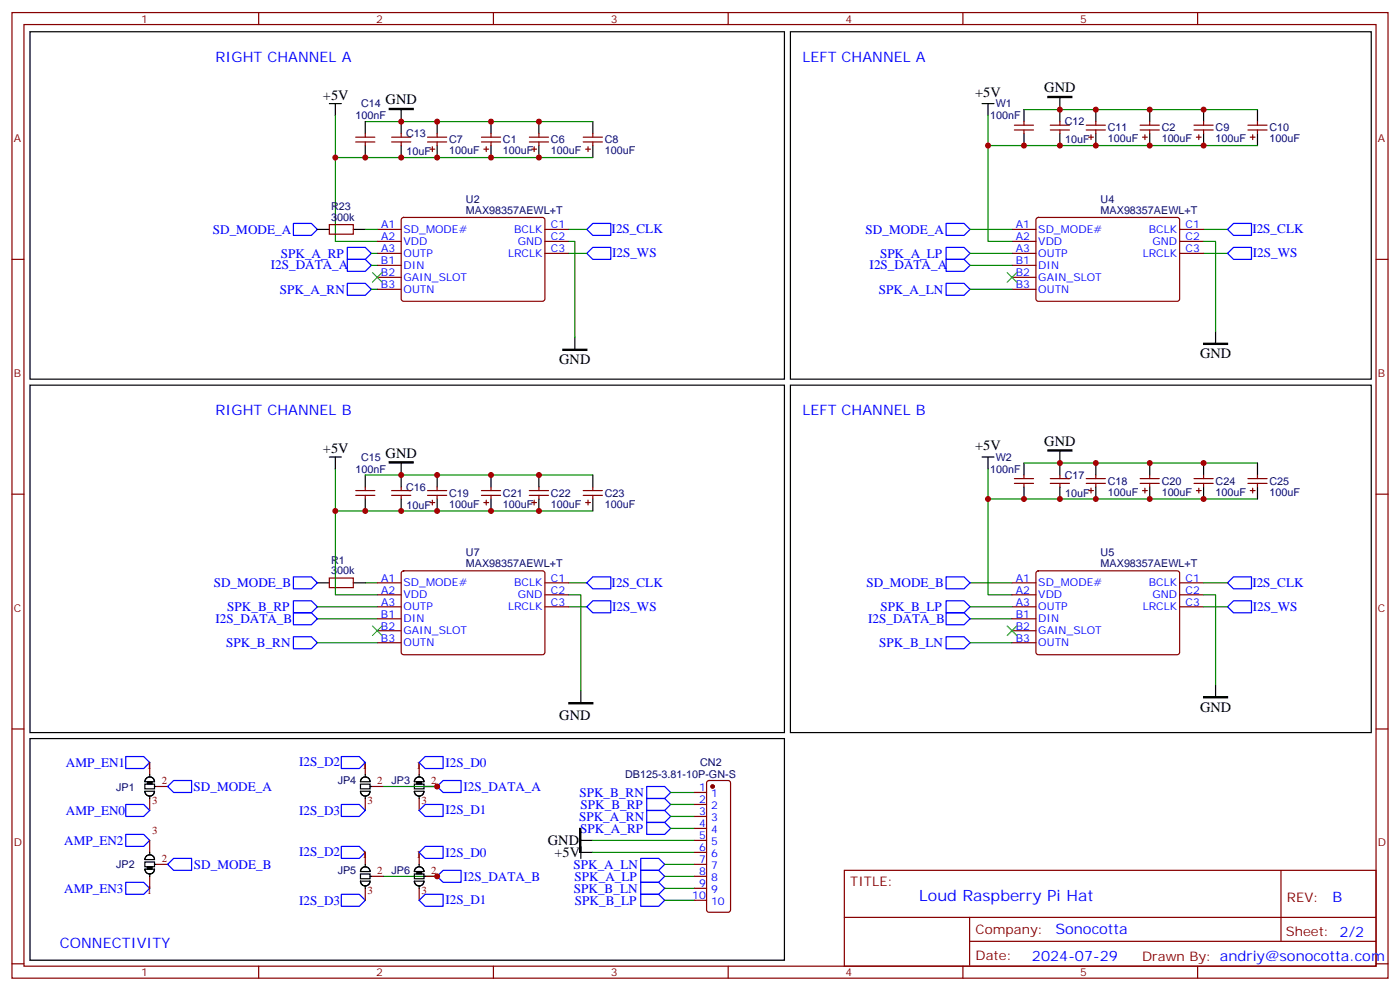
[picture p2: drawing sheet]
<svg xmlns="http://www.w3.org/2000/svg" width="412mm" height="292mm" viewBox="0 0 412 292" stroke-linecap="round" stroke-linejoin="round" font-family="sans-serif">
<g fill="none" stroke="#870000" stroke-width=".35">
<path d="M3.5 3.7h405.4v284.3h-405.4zM7.1 7.2h398.2v277.3h-398.2zM76.2 3.7v3.5M145.3 3.7v3.5M214.5 3.7v3.5M283.6 3.7v3.5M352.8 3.7v3.5M107.6 39.3v1.1M118.2 39.3v1.1M128.8 39.3v1.1M144.6 39.3v1.1M158.7 39.3v1.1"/>
<path d="M174.6 39.3v1.1M298.8 38.3h5.6M298.8 36.9h5.6M301.6 35.8v1.1M301.6 38.3v1M309.4 38.3h5.6M309.4 36.9h5.6M312.2 35.8v1.1M312.2 38.3v1M320 38.3h5.6M320 36.9h5.6M321.4 39.7v1.4"/>
<path d="M322.8 35.8v1.1M322.8 38.3v1M335.8 38.3h5.7M335.8 36.9h5.7M337.3 39.7v1.4M338.7 35.8v1.1M338.7 38.3v1M351.7 38.3h5.7M351.7 36.9h5.7M353.1 39.7v1.4M354.5 35.8v1.1M354.5 38.3v1"/>
<path d="M367.6 38.3h5.6M367.6 36.9h5.6M369 39.7v1.4M370.4 35.8v1.1M370.4 38.3v1M104.8 40.4h5.6M104.8 41.8h5.6M107.6 41.8v1.1M115.4 40.4h5.6M115.4 41.8h5.6M118.2 41.8v1.1M125.9 40.4h5.7"/>
<path d="M125.9 41.8h5.7M126.6 43.9h1.5M127.4 43.2v1.4M128.8 41.8v1.1M141.8 40.4h5.7M141.8 41.8h5.7M142.5 43.9h1.4M143.2 43.2v1.4M144.6 41.8v1.1M155.9 40.4h5.7M155.9 41.8h5.7M156.6 43.9h1.4"/>
<path d="M157.3 43.2v1.4M158.7 41.8v1.1M171.8 40.4h5.6M171.8 41.8h5.6M172.5 43.9h1.4M173.2 43.2v1.4M174.6 41.8v1.1M320.7 40.4h1.4M336.5 40.4h1.5M352.4 40.4h1.4M368.3 40.4h1.4M3.5 76.4h3.6"/>
<path d="M97 66.1h7.1v2.9h-7.1zM111.1 67.6h7.1M111.1 71.1h7.1M111.1 74.6h7.1M111.1 78.1h7.1M118.4 64.2l.5-.2 41.2 .1 .4 .6-.1 23.6-.6 .4h-41.2l-.4-.7v-23.3zM160.5 67.6h7.1M160.5 71.1h7.1M160.5 74.6h7.1M298.1 67.6h7.1M298.1 71.1h7.1M298.1 74.6h7.1"/>
<path d="M298.1 78.1h7.1M305.4 64.2l.5-.2 41.2 .1 .4 .6-.1 23.6-.6 .4h-41.2l-.4-.7v-23.3zM347.5 67.6h7M347.5 71.1h7M347.5 74.6h7M405.3 76.4h3.6M111.1 81.7h7.1M111.1 85.2h7.1M298.1 81.7h7.1M298.1 85.2h7.1M301.6 139.9v1M312.2 139.9v1"/>
<path d="M322.8 139.9v1M338.7 139.9v1M354.5 139.9v1M370.4 139.9v1M3.5 145.5h3.6M104.8 145.9h5.6M104.8 144.5h5.6M107.6 143.4v1.1M107.6 145.9v1M115.4 145.9h5.6M115.4 144.5h5.6M118.2 143.4v1.1"/>
<path d="M118.2 145.9v1M125.9 145.9h5.7M125.9 144.5h5.7M126.6 148h1.5M127.4 147.3v1.4M128.8 143.4v1.1M128.8 145.9v1M141.8 145.9h5.7M141.8 144.5h5.7M142.5 148h1.4M143.2 147.3v1.4M144.6 143.4v1.1"/>
<path d="M144.6 145.9v1M155.9 145.9h5.7M155.9 144.5h5.7M156.6 148h1.4M157.3 147.3v1.4M158.7 143.4v1.1M158.7 145.9v1M171.8 145.9h5.6M171.8 144.5h5.6M172.5 148h1.4M173.2 147.3v1.4M174.6 143.4v1.1"/>
<path d="M174.6 145.9v1M298.8 142.3h5.6M298.8 140.9h5.6M301.6 142.3v1.1M309.4 142.3h5.6M309.4 140.9h5.6M312.2 142.3v1.1M320 142.3h5.6M320 140.9h5.6M320.7 144.5h1.4M321.4 143.8v1.4M322.8 142.3v1.1"/>
<path d="M335.8 142.3h5.7M335.8 140.9h5.7M336.5 144.5h1.5M337.3 143.8v1.4M338.7 142.3v1.1M351.7 142.3h5.7M351.7 140.9h5.7M352.4 144.5h1.4M353.1 143.8v1.4M354.5 142.3v1.1M367.6 142.3h5.6M367.6 140.9h5.6"/>
<path d="M368.3 144.5h1.4M369 143.8v1.4M370.4 142.3v1.1M405.3 145.5h3.6M97 170.2h7.1v2.8h-7.1zM111.1 171.6h7.1M111.1 175.2h7.1M111.1 178.7h7.1M118.4 168.3l.5-.2 41.2 .1 .4 .6-.1 23.6-.6 .4-41.2-.1-.4-.6v-23.3zM160.5 171.6h7.1M160.5 175.2h7.1M160.5 178.7h7.1"/>
<path d="M298.1 171.6h7.1M298.1 175.2h7.1M298.1 178.7h7.1M305.4 168.3l.5-.2 41.2 .1 .4 .6-.1 23.6-.6 .4-41.2-.1-.4-.6v-23.3zM347.5 171.6h7M347.5 175.2h7M347.5 178.7h7M111.1 182.2h7.1M111.1 185.7h7.1M111.1 189.3h7.1M298.1 182.2h7.1M298.1 185.7h7.1"/>
<path d="M298.1 189.3h7.1M3.5 214.7h3.6M405.3 214.7h3.6M204.6 233.4h3.5M204.6 236.9h3.5M208.4 230l.4-.2h5.7l.5 .2 .2 .5v37.4l-.2 .5-.5 .2h-5.7l-.5-.2-.2-.5v-37.4zM204.6 240.4h3.5M204.6 243.9h3.5M204.6 247.5h3.5M204.6 251h3.5M204.6 254.5h3.5M204.6 258.1h3.5"/>
<path d="M248.7 256.3h156.6v28.2h-156.6zM377.3 256.3v20.9M204.6 261.6h3.5M204.6 265.1h3.5M248.7 270.1h156.5M285.6 277.2h119.6M285.6 270.1v14.2M3.5 283.8h3.6M76.2 284.5v3.5M145.3 284.5v3.5M214.5 284.5v3.5M283.6 284.5v3.5"/>
<path d="M352.8 284.5v3.5M405.3 283.8h3.6"/>
</g>
<g fill="none" stroke="#850000" stroke-width=".35">
<path d="M44.1 224.5v3.6M44.1 235.1v3.6M45.9 231.6h3.5M107.6 224.5v3.6M107.6 235.1v3.6M109.4 231.6h3.5M123.5 224.5v3.6M123.5 235.1v3.6M125.2 231.6h3.6M44.1 247.5v3.5M44.1 258.1v3.5M45.9 254.5h3.5"/>
<path d="M107.6 251v3.5M109.4 258.1h3.5M123.5 251v3.5M125.2 258.1h3.6M107.6 261.6v3.5M123.5 261.6v3.5"/>
</g>
<g fill="none" stroke="#000" stroke-width=".35">
<path d="M8.8 9.3h222.3v102.4h-222.3zM232.8 9.3h171.1v102.4h-171.1zM97 30.5h3.5M98.8 30.5v3.5M107.6 35.8v3.5M118.2 32.3v7M128.8 35.8v3.5M144.6 35.8v3.5M158.7 35.8v3.5M174.6 35.8v3.5M289.3 30.5h3.5M291 30.5v3.5"/>
<path d="M301.6 32.3v3.5M301.6 39.3v3.6M312.2 28.8v7M312.2 39.3v3.6M322.8 32.3v3.5M322.8 39.3v3.6M338.7 32.3v3.5M338.7 39.3v3.6M354.5 32.3v3.5M354.5 39.3v3.6M370.4 32.3v3.5M370.4 39.3v3.6"/>
<path d="M107.6 42.9v3.5M118.2 42.9v3.5M128.8 42.9v3.5M144.6 42.9v3.5M158.7 42.9v3.5M174.6 42.9v3.5M93.5 67.6h3.5M104.1 67.6h3.5M169.3 99.3v3.5M358.1 97.5v3.6M8.8 113.4h222.3v102.3h-222.3zM232.8 113.4h171.1v102.3h-171.1z"/>
<path d="M97 134.6h3.5M98.8 134.6v3.5M107.6 139.9v3.5M118.2 136.3v7.1M128.8 139.9v3.5M144.6 139.9v3.5M158.7 139.9v3.5M174.6 139.9v3.5M289.3 134.6h3.5M291 134.6v3.5M301.6 136.3v3.6M312.2 132.8v7.1"/>
<path d="M322.8 136.3v3.6M338.7 136.3v3.6M354.5 136.3v3.6M370.4 136.3v3.6M107.6 146.9v3.6M118.2 146.9v3.6M128.8 146.9v3.6M144.6 146.9v3.6M158.7 146.9v3.6M174.6 146.9v3.6M301.6 143.4v3.5M312.2 143.4v3.5"/>
<path d="M322.8 143.4v3.5M338.7 143.4v3.5M354.5 143.4v3.5M370.4 143.4v3.5M93.5 171.6h3.5M104.1 171.6h3.5M8.8 217.5h222.3v65.3h-222.3zM171.1 203.4v3.5M358.1 201.6v3.5M42.7 230.9h2.8v1.4h-2.8zM42.7 233h2.8a1.41 1.41 0 0 1-1.4 1.4 1.41 1.41 0 0 1-1.4-1.4zM43.3 229a1.41 1.41 0 0 1 1.4-.1 1.41 1.41 0 0 1 .8 1.3h-2.8z"/>
<path d="M44.1 228.1v.7M44.1 234.4v.7M45.5 231.6h.4M106.2 230.9h2.8v1.4h-2.8zM106.2 233h2.8a1.41 1.41 0 0 1-1.4 1.4 1.41 1.41 0 0 1-1.4-1.4zM106.8 229a1.41 1.41 0 0 1 1.4-.1 1.41 1.41 0 0 1 .8 1.3h-2.8zM107.6 228.1v.7M107.6 234.4v.7M109 231.6h.4M122.1 230.9h2.8v1.4h-2.8zM122.1 233h2.8a1.41 1.41 0 0 1-1.4 1.4 1.41 1.41 0 0 1-1.4-1.4zM122.6 229a1.41 1.41 0 0 1 1.5-.1 1.41 1.41 0 0 1 .8 1.3h-2.8z"/>
<path d="M123.5 228.1v.7M123.5 234.4v.7M124.9 231.6h.3M42.7 253.8h2.8v1.4h-2.8zM42.7 255.9h2.8a1.41 1.41 0 0 1-1.4 1.5 1.41 1.41 0 0 1-1.4-1.5zM43 252.3a1.41 1.41 0 0 1 1.5-.5 1.41 1.41 0 0 1 1 1.3h-2.8zM44.1 251v.7M44.1 257.4v.7M45.5 254.5h.4M106.2 257.4h2.8v1.4h-2.8zM106.2 259.5h2.8a1.41 1.41 0 0 1-1.4 1.4 1.41 1.41 0 0 1-1.4-1.4zM106.8 255.5a1.41 1.41 0 0 1 1.4-.1 1.41 1.41 0 0 1 .8 1.2h-2.8z"/>
<path d="M107.6 254.5v.7M109 258.1h.4M122.1 257.4h2.8v1.4h-2.8zM122.1 259.5h2.8a1.41 1.41 0 0 1-1.4 1.4 1.41 1.41 0 0 1-1.4-1.4zM122.6 255.5a1.41 1.41 0 0 1 1.5-.1 1.41 1.41 0 0 1 .8 1.2h-2.8zM123.5 254.5v.7M124.9 258.1h.3M171.1 249.2v3.6M171.1 247.5h3.5M171.1 251h3.5M107.6 260.9v.7M123.5 260.9v.7"/>
</g>
<g fill="#000" stroke="#000" stroke-width=".35">
<path d="M114.7 31.9h7v.4h-7zM308.7 28.4h7v.4h-7zM165.8 102.8h7.1v.4h-7.1zM354.5 101.1h7.1v.3h-7.1zM114.7 136h7v.3h-7zM308.7 132.5h7v.3h-7zM167.6 206.9h7v.4h-7zM354.5 205.1h7.1v.4h-7.1zM43.4 230.2h1.4v.7h-1.4zM122.8 230.2h1.4v.7h-1.4zM43.4 255.2h1.4v.7h-1.4zM122.8 256.6h1.4v.8h-1.4z"/>
<path d="M170.7 243.9h.4v7.1h-.4z"/>
</g>
<g fill="none" stroke="#00f" stroke-width=".35">
<path d="M86.4 65.8h5.3l1.8 1.8-1.8 1.7h-5.3zM102.3 76.4h5.3l1.8 1.7-1.8 1.8h-5.3zM102.3 72.8h5.3l1.8 1.8-1.8 1.8h-5.3zM174.6 65.8h5.3v3.5h-5.3l-1.7-1.7zM174.6 72.8h5.3v3.6h-5.3l-1.7-1.8zM278.7 76.4h5.3l1.8 1.7-1.8 1.8h-5.3zM278.7 65.8h5.3l1.8 1.8-1.8 1.7h-5.3zM278.7 72.8h5.3l1.8 1.8-1.8 1.8h-5.3zM361.6 74.6l1.8-1.8h5.3v3.6h-5.3zM363.4 65.8h5.3v3.5h-5.3l-1.8-1.7zM102.3 83.4h5.3l1.8 1.8-1.8 1.8h-5.3zM278.7 83.4h5.3l1.8 1.8-1.8 1.8h-5.3z"/>
<path d="M86.4 169.9h5.3l1.8 1.7-1.8 1.8h-5.3zM86.4 176.9h5.3l1.8 1.8-1.8 1.7h-5.3zM174.6 176.9h5.3v3.5h-5.3l-1.7-1.7zM174.6 169.9h5.3v3.5h-5.3l-1.7-1.8zM278.7 169.9h5.3l1.8 1.7-1.8 1.8h-5.3zM278.7 176.9h5.3l1.8 1.8-1.8 1.7h-5.3zM363.4 169.9h5.3v3.5h-5.3l-1.8-1.8zM363.4 176.9h5.3v3.5h-5.3l-1.8-1.7zM86.4 180.4h5.3l1.8 1.8-1.8 1.8h-5.3zM86.4 187.5h5.3l1.8 1.8-1.8 1.7h-5.3zM278.7 180.4h5.3l1.8 1.8-1.8 1.8h-5.3zM278.7 187.5h5.3l1.8 1.8-1.8 1.7h-5.3z"/>
<path d="M37 222.8h5.3l1.8 1.7-1.8 1.8h-5.3zM37 236.9h5.3l1.8 1.8-1.8 1.7h-5.3zM49.4 231.6l1.8-1.8h5.2v3.6h-5.2zM100.5 222.8h5.3l1.8 1.7-1.8 1.8h-5.3zM100.5 236.9h5.3l1.8 1.8-1.8 1.7h-5.3zM123.5 224.5l1.7-1.7h5.3v3.5h-5.3zM123.5 238.7l1.7-1.8h5.3v3.5h-5.3zM128.8 231.6l1.7-1.8h5.3v3.6h-5.3zM190.5 238.7h5.3l1.8 1.7-1.8 1.8h-5.3zM190.5 231.6h5.3l1.8 1.8-1.8 1.7h-5.3zM190.5 235.1h5.3l1.8 1.8-1.8 1.8h-5.3zM37 245.7h5.3l1.8 1.8-1.8 1.7h-5.3z"/>
<path d="M37 259.8h5.3l1.8 1.8-1.8 1.7h-5.3zM49.4 254.5l1.8-1.7h5.2v3.5h-5.2zM100.5 249.2h5.3l1.8 1.8-1.8 1.8h-5.3zM123.5 251l1.7-1.8h5.3v3.6h-5.3zM130.5 256.3h5.3v3.5h-5.3l-1.7-1.7zM188.7 252.8h5.3l1.8 1.7-1.8 1.8h-5.3zM188.7 256.3h5.3l1.8 1.8-1.8 1.7h-5.3zM188.7 259.8h5.3l1.8 1.8-1.8 1.7h-5.3zM190.5 242.2h5.3l1.8 1.7-1.8 1.8h-5.3zM100.5 263.3h5.3l1.8 1.8-1.8 1.8h-5.3zM125.2 263.3h5.3v3.6h-5.3l-1.7-1.8zM188.7 263.3h5.3l1.8 1.8-1.8 1.8h-5.3z"/>
</g>
<g fill="none" stroke="#008700" stroke-width=".35">
<path d="M98.8 34v37.1h12.3M107.6 35.8h67M291 34v8.9h79.4M301.6 32.3h68.8M98.8 46.4h75.8M291 42.9v28.2h7.1M107.6 67.6h3.5M109.4 78.1h1.7M109.4 74.6h1.7M167.6 71.1h1.7v28.2M167.6 67.6h5.3M167.6 74.6h5.3"/>
<path d="M285.8 78.1h12.3M285.8 67.6h12.3M285.8 74.6h12.3M354.5 71.1h3.6v26.4M354.5 67.6h7.1M354.5 74.6h7.1M109.4 85.2h1.7M285.8 85.2h12.3M98.8 138.1v37.1h12.3M107.6 139.9h67M291 138.1v8.8h79.4M301.6 136.3h68.8"/>
<path d="M98.8 150.5h75.8M291 146.9v28.3h7.1M93.5 178.7h17.6M107.6 171.6h3.5M167.6 175.2h3.5v28.2M167.6 171.6h5.3M167.6 178.7h5.3M285.8 171.6h12.3M285.8 178.7h12.3M354.5 175.2h3.6v26.4M354.5 171.6h7.1M354.5 178.7h7.1"/>
<path d="M93.5 182.2h17.6M93.5 189.3h17.6M285.8 182.2h12.3M285.8 189.3h12.3M112.9 231.6h15.9M197.6 233.4h7M197.6 236.9h7M112.9 258.1h15.9M174.6 247.5h30M174.6 251h30M195.8 258.1h8.8M195.8 254.5h8.8"/>
<path d="M197.6 240.4h7M197.6 243.9h7M195.8 261.6h8.8M195.8 265.1h8.8"/>
</g>
<circle cx="209.9" cy="231.6" r=".53" fill="#870000" stroke="#870000" stroke-width=".35"/>
<path d="M109.7 80.3l2.8 2.8M112.5 80.3l-2.8 2.8M296.7 80.3l2.8 2.8M299.5 80.3l-2.8 2.8M109.7 184.3l2.8 2.8M112.5 184.3l-2.8 2.8M296.7 184.3l2.8 2.8M299.5 184.3l-2.8 2.8" fill="none" stroke="#3c3" stroke-width=".35"/>
<g fill="#c00">
<circle cx="128.8" cy="258.1" r=".88"/>
<circle cx="354.5" cy="42.9" r=".88"/>
<circle cx="338.7" cy="42.9" r=".88"/>
<circle cx="354.5" cy="32.3" r=".88"/>
<circle cx="338.7" cy="32.3" r=".88"/>
<circle cx="158.8" cy="46.4" r=".88"/>
<circle cx="144.6" cy="46.4" r=".88"/>
<circle cx="158.8" cy="35.8" r=".88"/>
<circle cx="144.6" cy="35.8" r=".88"/>
<circle cx="128.8" cy="46.4" r=".88"/>
<circle cx="128.8" cy="35.8" r=".88"/>
<circle cx="322.8" cy="42.9" r=".88"/>
<circle cx="322.8" cy="32.3" r=".88"/>
<circle cx="118.2" cy="46.4" r=".88"/>
<circle cx="118.2" cy="35.8" r=".88"/>
<circle cx="312.2" cy="42.9" r=".88"/>
<circle cx="107.6" cy="46.4" r=".88"/>
<circle cx="312.2" cy="32.3" r=".88"/>
<circle cx="301.6" cy="42.9" r=".88"/>
<circle cx="98.8" cy="46.4" r=".88"/>
<circle cx="128.8" cy="231.6" r=".88"/>
<circle cx="291" cy="42.9" r=".88"/>
<circle cx="291" cy="146.9" r=".88"/>
<circle cx="98.8" cy="150.5" r=".88"/>
<circle cx="301.6" cy="146.9" r=".88"/>
<circle cx="312.2" cy="136.3" r=".88"/>
<circle cx="107.6" cy="150.5" r=".88"/>
<circle cx="312.2" cy="146.9" r=".88"/>
<circle cx="118.2" cy="139.9" r=".88"/>
<circle cx="118.2" cy="150.5" r=".88"/>
<circle cx="322.8" cy="136.3" r=".88"/>
<circle cx="322.8" cy="146.9" r=".88"/>
<circle cx="128.8" cy="139.9" r=".88"/>
<circle cx="128.8" cy="150.5" r=".88"/>
<circle cx="144.6" cy="139.9" r=".88"/>
<circle cx="158.8" cy="139.9" r=".88"/>
<circle cx="144.6" cy="150.5" r=".88"/>
<circle cx="158.8" cy="150.5" r=".88"/>
<circle cx="338.7" cy="136.3" r=".88"/>
<circle cx="354.5" cy="136.3" r=".88"/>
<circle cx="338.7" cy="146.9" r=".88"/>
<circle cx="354.5" cy="146.9" r=".88"/>
</g>
<text font-size="4.6" fill="#00f" x="270.8" y="265.3">Loud Raspberry Pi Hat</text>
<g font-size="4.2" fill="#00f">
<text x="63.5" y="18.2">RIGHT CHANNEL A</text>
<text x="236.4" y="18.2">LEFT CHANNEL A</text>
<text x="63.5" y="122.2">RIGHT CHANNEL B</text>
<text x="236.4" y="122.2">LEFT CHANNEL B</text>
<text x="392.5" y="265.6">B</text>
<text x="310.9" y="275.1">Sonocotta</text>
<text x="17.6" y="279.2">CONNECTIVITY</text>
<text x="304" y="282.9">2024-07-29</text>
</g>
<g font-size="4.2">
<text x="95.1" y="29.4">+5V</text>
<text x="287.3" y="28.4">+5V</text>
<text x="307.6" y="27.2">GND</text>
<text x="113.6" y="30.7">GND</text>
<text x="164.7" y="107.2">GND</text>
<text x="353.5" y="105.5">GND</text>
<text x="307.6" y="131.3">GND</text>
<text x="95.1" y="133.4">+5V</text>
<text x="113.6" y="134.8">GND</text>
<text x="287.3" y="132.5">+5V</text>
<text x="353.5" y="209.6">GND</text>
<text x="164.8" y="211.9">GND</text>
<text x="161.4" y="248.9">GND</text>
<text x="163.3" y="252.4">+5V</text>
</g>
<g font-size="3.9" fill="#00f">
<text x="62.7" y="68.8">SD_MODE_A</text>
<text x="180.2" y="68.7">I2S_CLK</text>
<text x="255" y="68.8">SD_MODE_A</text>
<text x="368.9" y="68.7">I2S_CLK</text>
<text x="82.7" y="75.9">SPK_A_RP</text>
<text x="180.3" y="75.8">I2S_WS</text>
<text x="259.2" y="75.9">SPK_A_LP</text>
<text x="369" y="75.8">I2S_WS</text>
<text x="79.8" y="79.3">I2S_DATA_A</text>
<text x="256.2" y="79.3">I2S_DATA_A</text>
<text x="82.4" y="86.5">SPK_A_RN</text>
<text x="258.9" y="86.5">SPK_A_LN</text>
<text x="62.9" y="172.9">SD_MODE_B</text>
<text x="180.2" y="172.8">I2S_CLK</text>
<text x="255.2" y="172.9">SD_MODE_B</text>
<text x="368.9" y="172.8">I2S_CLK</text>
<text x="67" y="180">SPK_B_RP</text>
<text x="180.3" y="179.8">I2S_WS</text>
<text x="259.3" y="179.9">SPK_B_LP</text>
<text x="369" y="179.8">I2S_WS</text>
<text x="63.5" y="183.4">I2S_DATA_B</text>
<text x="255.7" y="183.4">I2S_DATA_B</text>
<text x="66.6" y="190.6">SPK_B_RN</text>
<text x="259" y="190.5">SPK_B_LN</text>
<text x="19.4" y="225.8">AMP_EN1</text>
<text x="88.1" y="225.7">I2S_D2</text>
<text x="131.2" y="225.8">I2S_D0</text>
<text x="57" y="232.8">SD_MODE_A</text>
<text x="136.5" y="232.8">I2S_DATA_A</text>
<text x="19.4" y="239.9">AMP_EN0</text>
<text x="88.1" y="239.9">I2S_D3</text>
<text x="131.2" y="239.7">I2S_D1</text>
<text x="170.7" y="234.7">SPK_B_RN</text>
<text x="171" y="238.2">SPK_B_RP</text>
<text x="170.6" y="241.7">SPK_A_RN</text>
<text x="170.9" y="245.3">SPK_A_RP</text>
<text x="18.9" y="248.7">AMP_EN2</text>
<text x="57.1" y="255.8">SD_MODE_B</text>
<text x="88.1" y="252.1">I2S_D2</text>
<text x="131.2" y="252.2">I2S_D0</text>
<text x="168.9" y="255.8">SPK_A_LN</text>
<text x="18.9" y="262.8">AMP_EN3</text>
<text x="136.5" y="259.4">I2S_DATA_B</text>
<text x="169.1" y="262.8">SPK_B_LN</text>
<text x="169.3" y="259.4">SPK_A_LP</text>
<text x="88.1" y="266.4">I2S_D3</text>
<text x="131.2" y="266.2">I2S_D1</text>
<text x="169.4" y="266.4">SPK_B_LP</text>
</g>
<g font-size="3.9" fill="#800">
<text x="250.5" y="260.9">TITLE:</text>
<text x="379.1" y="265.6">REV:</text>
<text x="287.4" y="275.1">Company:</text>
<text x="378.7" y="275.7">Sheet: 2/2</text>
<text x="287.4" y="282.8">Date:</text>
<text x="336.4" y="282.8">Drawn By: andriy@sonocotta.com</text>
</g>
<g font-size="3.2" fill="#800">
<text x="41.6" y="6.7">1</text>
<text x="110.8" y="6.7">2</text>
<text x="179.9" y="6.7">3</text>
<text x="249.1" y="6.7">4</text>
<text x="318.2" y="6.7">5</text>
<text x="4.1" y="41.8">A</text>
<text x="405.9" y="41.8">A</text>
<text x="4.1" y="110.9">B</text>
<text x="405.9" y="110.9">B</text>
<text x="4.1" y="180.1">C</text>
<text x="405.9" y="180.1">C</text>
<text x="4.1" y="249.2">D</text>
<text x="405.9" y="249.2">D</text>
<text x="41.6" y="287.5">1</text>
<text x="110.8" y="287.5">2</text>
<text x="179.9" y="287.5">3</text>
<text x="249.1" y="287.5">4</text>
<text x="318.2" y="287.5">5</text>
</g>
<g font-size="3.2" fill="#000080">
<text x="104.7" y="35.2">100nF</text>
<text x="106.3" y="31.7">C14</text>
<text x="291.7" y="35.2">100nF</text>
<text x="293.3" y="31.6">W1</text>
<text x="119.6" y="40.5">C13</text>
<text x="313.6" y="37">C12</text>
<text x="326.3" y="41.9">100uF</text>
<text x="326.3" y="38.7">C11</text>
<text x="342.2" y="41.9">100uF</text>
<text x="342.2" y="38.7">C2</text>
<text x="358.1" y="41.9">100uF</text>
<text x="358.1" y="38.7">C9</text>
<text x="373.9" y="41.9">100uF</text>
<text x="373.9" y="38.7">C10</text>
<text x="119.7" y="45.8">10uF</text>
<text x="132.3" y="45.4">100uF</text>
<text x="132.3" y="42.2">C7</text>
<text x="148.2" y="45.4">100uF</text>
<text x="148.2" y="42.2">C1</text>
<text x="162.3" y="45.4">100uF</text>
<text x="162.3" y="42.2">C6</text>
<text x="178.2" y="45.4">100uF</text>
<text x="178.2" y="42.2">C8</text>
<text x="313.7" y="42.2">10uF</text>
<text x="137.2" y="59.7">U2</text>
<text x="324.2" y="59.7">U4</text>
<text x="97.5" y="65.1">300k</text>
<text x="97.5" y="62">R23</text>
<text x="137.2" y="63">MAX98357AEWL+T</text>
<text x="324.2" y="63">MAX98357AEWL+T</text>
<text x="106.3" y="135.7">C15</text>
<text x="293.3" y="135.7">W2</text>
<text x="104.7" y="139.3">100nF</text>
<text x="291.7" y="139.2">100nF</text>
<text x="313.6" y="141">C17</text>
<text x="326.3" y="142.8">C18</text>
<text x="342.2" y="142.8">C20</text>
<text x="358.1" y="142.8">C24</text>
<text x="373.9" y="142.8">C25</text>
<text x="119.6" y="144.6">C16</text>
<text x="119.7" y="149.8">10uF</text>
<text x="132.3" y="149.5">100uF</text>
<text x="132.3" y="146.3">C19</text>
<text x="148.2" y="149.5">100uF</text>
<text x="148.2" y="146.3">C21</text>
<text x="162.3" y="149.5">100uF</text>
<text x="162.3" y="146.3">C22</text>
<text x="178.2" y="149.5">100uF</text>
<text x="178.2" y="146.3">C23</text>
<text x="313.7" y="146.3">10uF</text>
<text x="326.3" y="146">100uF</text>
<text x="342.2" y="146">100uF</text>
<text x="358.1" y="146">100uF</text>
<text x="373.9" y="146">100uF</text>
<text x="97.5" y="166">R1</text>
<text x="137.2" y="167">MAX98357AEWL+T</text>
<text x="137.2" y="163.8">U7</text>
<text x="324.2" y="167">MAX98357AEWL+T</text>
<text x="324.2" y="163.8">U5</text>
<text x="97.5" y="169.2">300k</text>
<text x="206.3" y="225.7">CN2</text>
<text x="34.2" y="232.9">JP1</text>
<text x="99.5" y="231">JP4</text>
<text x="115.3" y="231">JP3</text>
<text x="184.1" y="229.2">DB125-3.81-10P-GN-S</text>
<text x="34.2" y="255.7">JP2</text>
<text x="99.5" y="257.4">JP5</text>
<text x="115.3" y="257.4">JP6</text>
</g>
<g font-size="3.2" fill="#00f">
<text x="112.2" y="67.2">A1</text>
<text x="112.2" y="70.7">A2</text>
<text x="118.9" y="68.6">SD_MODE#</text>
<text x="151.5" y="68.6">BCLK</text>
<text x="162.3" y="67.2">C1</text>
<text x="162.3" y="70.7">C2</text>
<text x="299.2" y="67.2">A1</text>
<text x="299.2" y="70.7">A2</text>
<text x="305.9" y="68.6">SD_MODE#</text>
<text x="338.4" y="68.6">BCLK</text>
<text x="349.2" y="67.2">C1</text>
<text x="349.2" y="70.7">C2</text>
<text x="112.2" y="77.8">B1</text>
<text x="112.2" y="74.3">A3</text>
<text x="118.9" y="72.1">VDD</text>
<text x="118.9" y="75.7">OUTP</text>
<text x="149.7" y="75.7">LRCLK</text>
<text x="152.5" y="72.1">GND</text>
<text x="162.3" y="74.3">C3</text>
<text x="299.2" y="77.8">B1</text>
<text x="299.2" y="74.3">A3</text>
<text x="305.9" y="72.1">VDD</text>
<text x="305.9" y="75.7">OUTP</text>
<text x="336.6" y="75.7">LRCLK</text>
<text x="339.5" y="72.1">GND</text>
<text x="349.2" y="74.3">C3</text>
<text x="112.2" y="81.3">B2</text>
<text x="118.9" y="79.2">DIN</text>
<text x="118.9" y="82.7">GAIN_SLOT</text>
<text x="299.2" y="81.3">B2</text>
<text x="305.9" y="79.2">DIN</text>
<text x="305.9" y="82.7">GAIN_SLOT</text>
<text x="112.2" y="84.8">B3</text>
<text x="118.9" y="86.3">OUTN</text>
<text x="299.2" y="84.8">B3</text>
<text x="305.9" y="86.3">OUTN</text>
<text x="112.2" y="171.3">A1</text>
<text x="118.9" y="172.7">SD_MODE#</text>
<text x="151.5" y="172.7">BCLK</text>
<text x="162.3" y="171.3">C1</text>
<text x="299.2" y="171.3">A1</text>
<text x="305.9" y="172.7">SD_MODE#</text>
<text x="338.4" y="172.7">BCLK</text>
<text x="349.2" y="171.3">C1</text>
<text x="112.2" y="174.8">A2</text>
<text x="112.2" y="178.3">A3</text>
<text x="118.9" y="176.2">VDD</text>
<text x="118.9" y="179.7">OUTP</text>
<text x="149.7" y="179.7">LRCLK</text>
<text x="152.5" y="176.2">GND</text>
<text x="162.3" y="174.8">C2</text>
<text x="162.3" y="178.3">C3</text>
<text x="299.2" y="174.8">A2</text>
<text x="299.2" y="178.3">A3</text>
<text x="305.9" y="176.2">VDD</text>
<text x="305.9" y="179.7">OUTP</text>
<text x="336.6" y="179.7">LRCLK</text>
<text x="339.5" y="176.2">GND</text>
<text x="349.2" y="174.8">C2</text>
<text x="349.2" y="178.3">C3</text>
<text x="112.2" y="181.9">B1</text>
<text x="112.2" y="185.4">B2</text>
<text x="118.9" y="183.3">DIN</text>
<text x="299.2" y="181.9">B1</text>
<text x="299.2" y="185.4">B2</text>
<text x="305.9" y="183.3">DIN</text>
<text x="112.2" y="188.9">B3</text>
<text x="118.9" y="186.8">GAIN_SLOT</text>
<text x="118.9" y="190.3">OUTN</text>
<text x="299.2" y="188.9">B3</text>
<text x="305.9" y="186.8">GAIN_SLOT</text>
<text x="305.9" y="190.3">OUTN</text>
<text x="205.9" y="233">1</text>
<text x="205.9" y="236.5">2</text>
<text x="209.4" y="234.8">1</text>
<text x="209.4" y="238.3">2</text>
<text x="205.9" y="240.1">3</text>
<text x="205.9" y="243.6">4</text>
<text x="209.4" y="241.8">3</text>
<text x="209.4" y="245.4">4</text>
<text x="205.9" y="247.1">5</text>
<text x="205.9" y="250.6">6</text>
<text x="209.4" y="248.9">5</text>
<text x="205.9" y="254.2">7</text>
<text x="205.9" y="257.7">8</text>
<text x="209.4" y="252.4">6</text>
<text x="209.4" y="255.9">7</text>
<text x="205.9" y="261.2">9</text>
<text x="209.4" y="259.5">8</text>
<text x="209.4" y="263">9</text>
<text x="203.9" y="264.8">10</text>
<text x="209.4" y="266.5">10</text>
</g>
<g font-size="3.2" fill="#840000">
<text x="43.2" y="226.3">1</text>
<text x="106.7" y="226.3">1</text>
<text x="122.6" y="226.3">1</text>
<text x="47.6" y="230.9">2</text>
<text x="111.1" y="230.9">2</text>
<text x="127" y="230.9">2</text>
<text x="44.8" y="236.9">3</text>
<text x="108.3" y="236.9">3</text>
<text x="124.2" y="236.9">3</text>
<text x="44.8" y="245.7">3</text>
<text x="47.6" y="253.8">2</text>
<text x="106.7" y="252.8">1</text>
<text x="111.1" y="257.4">2</text>
<text x="122.6" y="252.8">1</text>
<text x="127" y="257.4">2</text>
<text x="43.2" y="263.3">1</text>
<text x="108.3" y="263.3">3</text>
<text x="124.2" y="263.3">3</text>
</g>
</svg>
